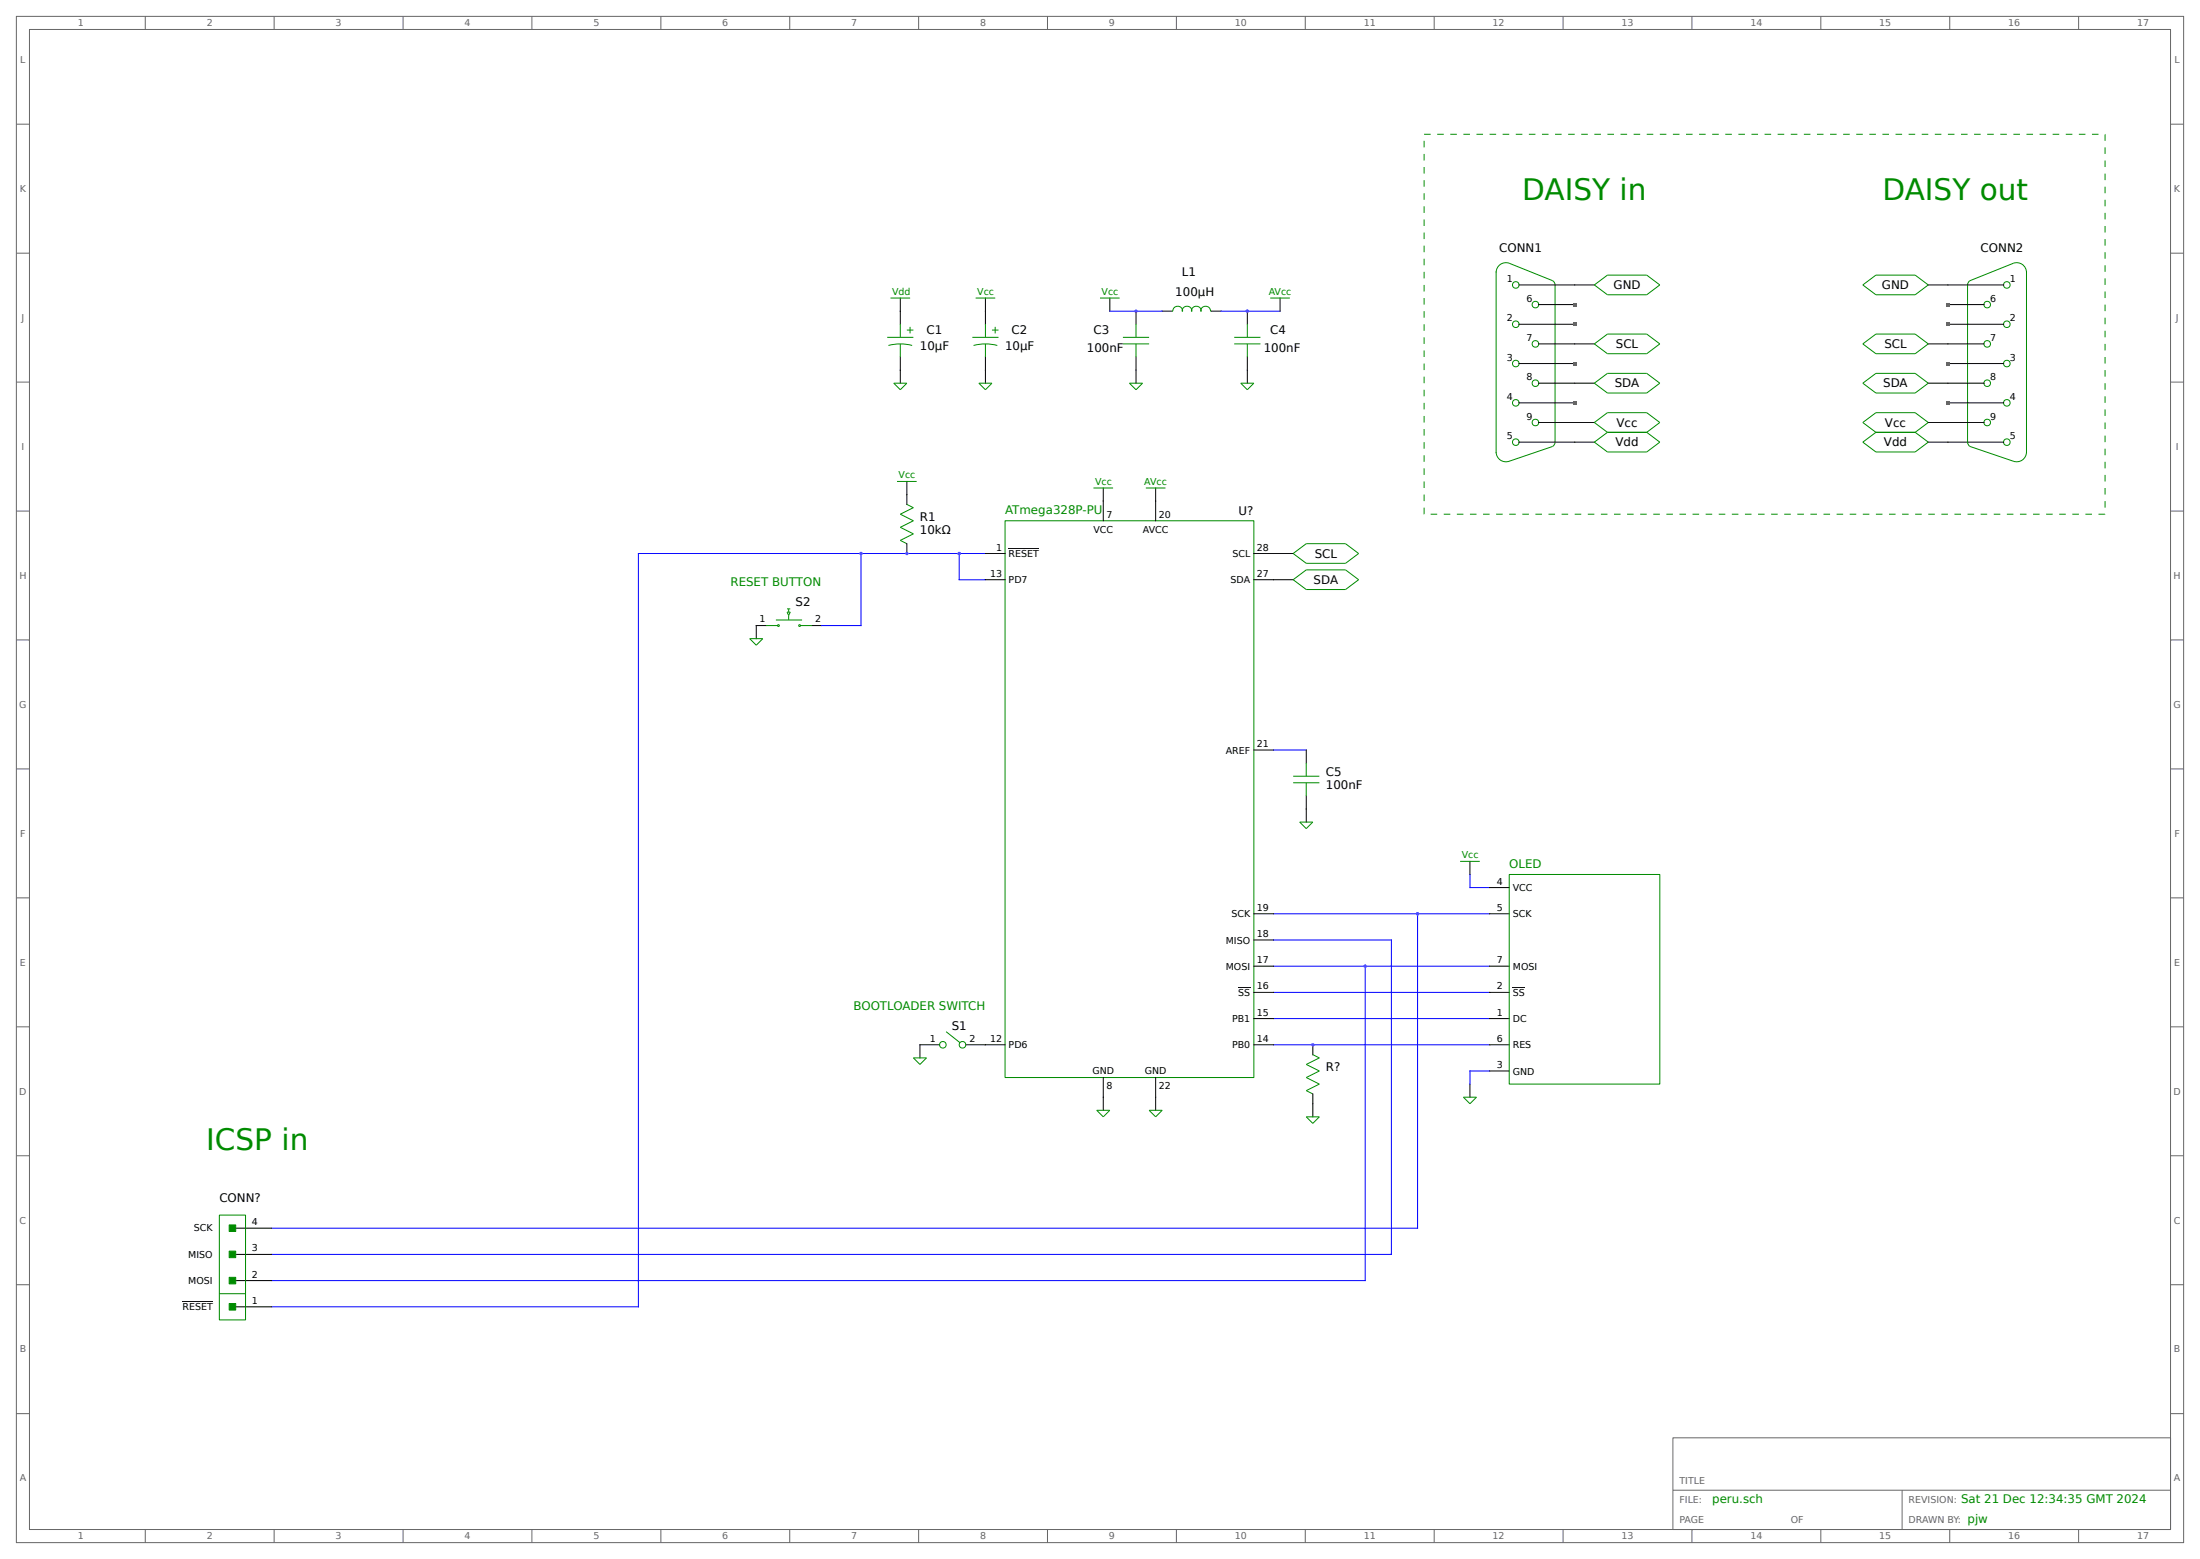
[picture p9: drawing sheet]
<svg xmlns="http://www.w3.org/2000/svg" width="853mm" height="605mm" viewBox="0 0 853 605" stroke-linecap="round" stroke-linejoin="round" font-family="sans-serif">
<g fill="none" stroke="#666" stroke-width=".39">
<path d="M6.3 6.3h840.8v591.9h-840.8zM11.4 11.4h830.6v581.7h-830.6zM56.4 6.3v5.1M106.4 6.3v5.1M156.4 6.3v5.1M206.4 6.3v5.1M256.4 6.3v5.1M306.3 6.3v5.1M356.4 6.3v5.1M406.3 6.3v5.1M456.4 6.3v5.1M506.3 6.3v5.1"/>
<path d="M556.4 6.3v5.1M606.3 6.3v5.1M656.4 6.3v5.1M706.3 6.3v5.1M756.4 6.3v5.1M806.3 6.3v5.1M6.3 48.2h5.1M842 48.2h5.1M6.3 98.2h5.1M842 98.2h5.1M6.3 148.2h5.1M842 148.2h5.1"/>
<path d="M6.3 198.2h5.1M842 198.2h5.1M6.3 248.2h5.1M842 248.2h5.1M6.3 298.2h5.1M842 298.2h5.1M6.3 348.2h5.1M842 348.2h5.1M6.3 398.2h5.1M842 398.2h5.1M6.3 448.2h5.1M842 448.2h5.1"/>
<path d="M6.3 498.2h5.1M842 498.2h5.1M6.3 548.2h5.1M649 557.5h193v35.6h-193zM842 548.2h5.1M649 577.8h193M737.9 577.8v15.3M56.4 593.1v5.1M106.4 593.1v5.1M156.4 593.1v5.1M206.4 593.1v5.1M256.4 593.1v5.1"/>
<path d="M306.3 593.1v5.1M356.4 593.1v5.1M406.3 593.1v5.1M456.4 593.1v5.1M506.3 593.1v5.1M556.4 593.1v5.1M606.3 593.1v5.1M656.4 593.1v5.1M706.3 593.1v5.1M756.4 593.1v5.1M806.3 593.1v5.1"/>
</g>
<g fill="none" stroke="#008b00" stroke-width=".39">
<path d="M345.4 115.6h7.7M378.5 115.6h7.6M426.7 115.6h7.6M492.8 115.6h7.6M580.4 105.7a3.8 3.8 0 0 1 5.1-3.6l16.8 6.7M580.4 105.3v70.3M602.3 108.8l.6 .6 .3 1.1v61.4l-.9 1.2-16.9 5.8M618.5 110.5l5.1-3.8h15.2l5.1 3.8-5.1 3.8h-15.2zM722.6 110.5l5.1-3.8h15.2l5.1 3.8-5.1 3.8h-15.2zM781 102.1a3.8 3.8 0 0 1 5.1 3.6M781 102.1l-16.8 6.7-.9 1.3v61.3l.3 1.2 .6 .5 16.9 5.8M786.1 105.3v70.3"/>
<path d="M344.2 130.8h10.1M344.6 134a17.8 17.8 0 0 1 9.3 0M349.2 125.7v5.1M349.2 133.3v5.1M351.8 128h2.5M353 126.7v2.6M377.2 130.8h10.1M377.7 134a17.8 17.8 0 0 1 9.2 0M382.3 125.7v5.1M382.3 133.3v5.1M384.8 128h2.5M386.1 126.7v2.6"/>
<path d="M435.6 130.8h10.2M435.6 133.3h10.2M440.7 125.7v5.1M440.7 133.3v5.1M454.7 120.6h.3a1.84 1.84 0 0 1 1.8-1.9 1.84 1.84 0 0 1 1.8 2 1.81 1.81 0 0 1 1.8-2 1.81 1.81 0 0 1 1.8 2 1.81 1.81 0 0 1 1.8-2 1.81 1.81 0 0 1 1.8 2 1.88 1.88 0 0 1 1.9-2 1.88 1.88 0 0 1 1.9 1.9h.3M478.8 130.8h10.1M478.8 133.3h10.1M483.9 125.7v5.1M483.9 133.3v5.1M618.5 133.3l5.1-3.8h15.2l5.1 3.8-5.1 3.9h-15.2zM722.6 133.3l5.1-3.8h15.2l5.1 3.8-5.1 3.9h-15.2zM346.7 148.6h5.1l-2.6 2.5z"/>
<path d="M379.7 148.6h5.1l-2.5 2.5zM438.1 148.6h5.1l-2.5 2.5zM481.3 148.6h5.1l-2.5 2.5zM618.5 148.6l5.1-3.8h15.2l5.1 3.8-5.1 3.8h-15.2zM722.6 148.6l5.1-3.8h15.2l5.1 3.8-5.1 3.8h-15.2zM580.4 175.3a3.8 3.8 0 0 0 5.1 3.5M623.6 167.6h15.2M623.6 167.6l-5.1-3.8 5.1-3.8h15.2l5.1 3.8-5.1 3.8M623.6 167.6l-5.1 3.8 5.1 3.9h15.2l5.1-3.9-5.1-3.8M727.7 167.6l-5.1-3.8 5.1-3.8h15.2l5.1 3.8-5.1 3.8M727.7 167.6h15.2M727.7 167.6l-5.1 3.8 5.1 3.9h15.2l5.1-3.9-5.1-3.8"/>
<path d="M786.1 175.3a3.8 3.8 0 0 1-5.1 3.5M348 186.7h7.6M351.8 195.6l2.5 1.2-5.1 2.6 5.1 2.5-5.1 2.6 5.1 2.5-5.1 2.5 2.6 1.3M424.2 189.2h7.6M444.5 189.2h7.6M389.9 201.9h96.5v215.9h-96.5zM501.6 214.6l5.1-3.8h15.3l5 3.8-5 3.8h-15.3zM305.3 236.1h1.3M305.3 237.4h1.3l-.7 1.2zM305.9 236.1v1.3M305.9 238.6v1.8M501.6 224.8l5.1-3.8h15.3l5 3.8-5 3.8h-15.3z"/>
<path d="M290.8 247.6h5.1l-2.5 2.6zM297.2 242.6h4.4M301 240.4h10.1M301.7 242.3h.5v.5h-.5zM309.9 242.3h.5v.5h-.5zM310.5 242.6h4.5M506.7 295.9v5.1M501.6 301h10.2M501.6 303.5h10.2M504.2 318.8h5.1l-2.6 2.5zM506.7 303.5v5.1M566.4 334h7.6"/>
<path d="M585.5 339.1h58.4v81.3h-58.4zM354.3 410.2h5.1l-2.5 2.5zM367 400l5.4 4.3M509.3 408.9l2.5 1.3-5.1 2.5 5.1 2.6-5.1 2.5 5.1 2.6-5.1 2.5 2.6 1.3M425.4 430.5h5.1l-2.5 2.6zM445.8 430.5h5l-2.5 2.6zM506.7 433.1h5.1l-2.5 2.5zM567.7 425.4h5.1l-2.6 2.6zM85.1 471.2h10.1v40.6h-10.1zM85.1 501.6h10.1"/>
<circle cx="588" cy="110.5" r="1.28"/>
<circle cx="595.6" cy="118.1" r="1.28"/>
<circle cx="770.9" cy="118.1" r="1.28"/>
<circle cx="778.5" cy="110.5" r="1.28"/>
<circle cx="588" cy="125.7" r="1.28"/>
<circle cx="595.6" cy="133.4" r="1.28"/>
<circle cx="770.9" cy="133.4" r="1.28"/>
<circle cx="778.5" cy="125.7" r="1.28"/>
<circle cx="588" cy="156.2" r="1.28"/>
<circle cx="588" cy="141" r="1.28"/>
<circle cx="595.6" cy="148.6" r="1.28"/>
<circle cx="770.9" cy="148.6" r="1.28"/>
<circle cx="778.5" cy="156.2" r="1.28"/>
<circle cx="778.5" cy="141" r="1.28"/>
<circle cx="588" cy="171.5" r="1.28"/>
<circle cx="595.6" cy="163.8" r="1.28"/>
<circle cx="770.9" cy="163.8" r="1.28"/>
<circle cx="778.5" cy="171.5" r="1.28"/>
<circle cx="365.7" cy="405.1" r="1.28"/>
<circle cx="373.4" cy="405.1" r="1.28"/>
</g>
<g fill="none" stroke="#000" stroke-width=".39">
<path d="M349.2 115.6v10.1M382.3 115.6v10.1M430.5 115.6v5M496.6 115.6v5M589.3 110.5h29.2M596.9 118.1h14M748 110.5h29.2M755.6 118.1h14M349.2 138.4v10.2M382.3 138.4v10.2M440.7 120.6v5.1M440.7 138.4v10.2"/>
<path d="M450.8 120.6h3.9M469.9 120.6h3.8M483.9 120.6v5.1M483.9 138.4v10.2M589.3 125.7h21.6M596.9 133.3h21.6M748 133.3h21.6M755.6 125.7h21.6M589.3 156.2h21.6M589.3 141h21.6M596.9 148.6h21.6M748 148.6h21.6"/>
<path d="M755.6 156.2h21.6M755.6 141h21.6M589.3 171.4h29.2M596.9 163.8h21.6M748 171.4h29.2M748 163.8h21.6M351.8 186.7v8.9M428 189.2v12.7M448.3 189.2v12.7M351.8 210.8v3.8M382.3 214.6h7.6M391.3 212.7h11.7"/>
<path d="M486.4 214.6h15.2M382.3 224.8h7.6M486.4 224.8h15.2M297.2 242.6h-3.8v5M315 242.6h3.8M486.4 290.8h7.6M506.7 290.8v5.1M506.7 308.6v10.2M570.2 334v5.1M486.4 354.3h7.6M577.8 354.3h7.7M577.8 344.2h7.7"/>
<path d="M486.4 374.6h7.6M486.4 364.5h7.6M577.8 374.6h7.7M480.3 382.9h4.7M486.4 395h7.6M486.4 384.8h7.6M577.8 395h7.7M577.8 384.8h7.7M586.9 382.9h4.7M364.5 405.1h-7.6v5.1M374.6 405.1h15.3M428 417.8v12.7"/>
<path d="M448.3 417.8v12.7M486.4 405.1h7.6M509.3 405.1v3.9M577.8 405.1h7.7M577.8 415.3h7.7M509.3 424.2v8.9M570.2 420.4v5M90.2 476.2h15.2M90.2 496.6h15.2M90.2 486.4h15.2M70.8 504.7h11.8M90.2 506.7h15.2"/>
</g>
<g fill="none" stroke="#00f" stroke-width=".39">
<path d="M430.5 120.6h20.3M473.7 120.6h22.9M334 214.6v28h-15.2M372.1 214.6v10.2h10.2M382.3 214.6h-134.7v292.1h-142.2M494 290.8h12.7M570.2 339.1v5.1h7.6M494 354.3h83.8M549.9 354.3v121.9h-444.5M494 364.5h45.8v121.9h-434.4M494 374.6h83.8M529.6 374.6v122h-424.2"/>
<path d="M494 384.8h83.8M494 395h83.8M494 405.1h83.8M577.8 415.3h-7.6v5.1"/>
</g>
<g fill="#008b00" stroke="#008b00" stroke-width=".39">
<path d="M88.9 475h2.5v2.5h-2.5z"/>
<path d="M88.9 485.1h2.5v2.6h-2.5z"/>
<path d="M88.9 495.3h2.5v2.5h-2.5z"/>
<path d="M88.9 505.5h2.5v2.5h-2.5z"/>
</g>
<path d="M552.4 52.1h264.2v147.3h-264.2z" fill="none" stroke="#008b00" stroke-width=".39" stroke-dasharray="2.5 2.5" stroke-linecap="butt"/>
<g fill="#a020f0">
<circle cx="351.8" cy="214.6" r=".64"/>
<circle cx="372.1" cy="214.6" r=".64"/>
<circle cx="334" cy="214.6" r=".64"/>
<circle cx="529.6" cy="374.6" r=".64"/>
<circle cx="549.9" cy="354.3" r=".64"/>
<circle cx="509.3" cy="405.1" r=".64"/>
</g>
<g fill="#f00">
<path d="M754.9 155.4h1.5v1.6h-1.5z"/>
<path d="M754.9 140.2h1.5v1.5h-1.5z"/>
<path d="M754.9 125h1.5v1.5h-1.5z"/>
<path d="M754.9 117.3h1.5v1.6h-1.5z"/>
<path d="M610.1 155.4h1.5v1.6h-1.5z"/>
<path d="M610.1 140.2h1.5v1.5h-1.5z"/>
<path d="M610.1 125h1.5v1.5h-1.5z"/>
<path d="M610.1 117.3h1.5v1.6h-1.5z"/>
</g>
<g fill="#a020f0">
<circle cx="440.7" cy="120.6" r=".64"/>
<circle cx="483.9" cy="120.6" r=".64"/>
</g>
<g font-size="11.5" fill="#008b00">
<text x="590.5" y="77.5">DAISY in</text>
<text x="730.2" y="77.5">DAISY out</text>
<text x="80" y="445.8">ICSP in</text>
</g>
<g font-size="4.6">
<text x="581.6" y="97.8">CONN1</text>
<text x="768.3" y="97.8">CONN2</text>
<text x="458.5" y="106.9">L1</text>
<text x="625.9" y="112.1">GND</text>
<text x="730.1" y="112.1">GND</text>
<text x="455.9" y="114.7">100µH</text>
<text x="359.4" y="129.5">C1</text>
<text x="392.4" y="129.5">C2</text>
<text x="424.2" y="129.5">C3</text>
<text x="492.8" y="129.5">C4</text>
<text x="356.9" y="135.9">10µF</text>
<text x="389.9" y="135.9">10µF</text>
<text x="421.6" y="136.3">100nF</text>
<text x="490.2" y="136.3">100nF</text>
<text x="626.8" y="134.9">SCL</text>
<text x="731" y="134.9">SCL</text>
<text x="626.4" y="150.2">SDA</text>
<text x="730.6" y="150.2">SDA</text>
<text x="627.1" y="165.4">Vcc</text>
<text x="731.2" y="165.4">Vcc</text>
<text x="626.7" y="173">Vdd</text>
<text x="730.8" y="173">Vdd</text>
<text x="356.9" y="201.9">R1</text>
<text x="480.5" y="199.5">U?</text>
<text x="356.9" y="207">10kΩ</text>
<text x="510" y="216.2">SCL</text>
<text x="509.6" y="226.4">SDA</text>
<text x="308.6" y="234.9">S2</text>
<text x="514.3" y="301">C5</text>
<text x="514.3" y="306.1">100nF</text>
<text x="369.2" y="399.2">S1</text>
<text x="514.3" y="415.3">R?</text>
<text x="85.1" y="466.1">CONN?</text>
</g>
<g font-size="4.6" fill="#008b00">
<text x="389.9" y="199.4">ATmega328P-PU</text>
<text x="283.4" y="227.3">RESET BUTTON</text>
<text x="585.5" y="336.6">OLED</text>
<text x="331.1" y="391.6">BOOTLOADER SWITCH</text>
<text x="664.2" y="582.9">peru.sch</text>
<text x="760.7" y="582.9">Sat 21 Dec 12:34:35 GMT 2024</text>
<text x="763.3" y="590.5">pjw</text>
</g>
<g font-size="3.7" fill="#666">
<text x="30.2" y="10.2">1</text>
<text x="80.2" y="10.2">2</text>
<text x="130.2" y="10.2">3</text>
<text x="180.2" y="10.2">4</text>
<text x="230.2" y="10.2">5</text>
<text x="280.2" y="10.2">6</text>
<text x="330.2" y="10.2">7</text>
<text x="380.2" y="10.2">8</text>
<text x="430.2" y="10.2">9</text>
<text x="479" y="10.2">10</text>
<text x="529" y="10.2">11</text>
<text x="579" y="10.2">12</text>
<text x="629" y="10.2">13</text>
<text x="679" y="10.2">14</text>
<text x="729" y="10.2">15</text>
<text x="779" y="10.2">16</text>
<text x="829" y="10.2">17</text>
<text x="7.9" y="24.4">L</text>
<text x="843.5" y="24.4">L</text>
<text x="7.7" y="74.4">K</text>
<text x="843.3" y="74.4">K</text>
<text x="8.3" y="124.4">J</text>
<text x="844" y="124.4">J</text>
<text x="8.3" y="174.4">I</text>
<text x="844" y="174.4">I</text>
<text x="7.5" y="224.4">H</text>
<text x="843.2" y="224.4">H</text>
<text x="7.5" y="274.4">G</text>
<text x="843.1" y="274.4">G</text>
<text x="7.8" y="324.4">F</text>
<text x="843.5" y="324.4">F</text>
<text x="7.7" y="374.4">E</text>
<text x="843.4" y="374.4">E</text>
<text x="7.5" y="424.4">D</text>
<text x="843.1" y="424.4">D</text>
<text x="7.6" y="474.4">C</text>
<text x="843.3" y="474.4">C</text>
<text x="7.6" y="524.4">B</text>
<text x="843.3" y="524.4">B</text>
<text x="7.6" y="574.4">A</text>
<text x="651.5" y="575.3">TITLE</text>
<text x="843.3" y="574.4">A</text>
<text x="651.5" y="582.9">FILE:</text>
<text x="740.4" y="582.9">REVISION:</text>
<text x="651.5" y="590.5">PAGE</text>
<text x="694.7" y="590.5">OF</text>
<text x="740.4" y="590.5">DRAWN BY:</text>
<text x="30.2" y="596.9">1</text>
<text x="80.2" y="596.9">2</text>
<text x="130.2" y="596.9">3</text>
<text x="180.2" y="596.9">4</text>
<text x="230.2" y="596.9">5</text>
<text x="280.2" y="596.9">6</text>
<text x="330.2" y="596.9">7</text>
<text x="380.2" y="596.9">8</text>
<text x="430.2" y="596.9">9</text>
<text x="479" y="596.9">10</text>
<text x="529" y="596.9">11</text>
<text x="579" y="596.9">12</text>
<text x="629" y="596.9">13</text>
<text x="679" y="596.9">14</text>
<text x="729" y="596.9">15</text>
<text x="779" y="596.9">16</text>
<text x="829" y="596.9">17</text>
</g>
<g font-size="3.7">
<text x="584.5" y="109.3">1</text>
<text x="779.7" y="109.3">1</text>
<text x="592.1" y="117">6</text>
<text x="772" y="117">6</text>
<text x="584.5" y="124.6">2</text>
<text x="779.7" y="124.6">2</text>
<text x="592.1" y="132.2">7</text>
<text x="772" y="132.2">7</text>
<text x="584.5" y="139.8">3</text>
<text x="779.7" y="139.8">3</text>
<text x="592.1" y="147.4">8</text>
<text x="772" y="147.4">8</text>
<text x="584.5" y="155.1">4</text>
<text x="779.7" y="155.1">4</text>
<text x="592.1" y="162.7">9</text>
<text x="772" y="162.7">9</text>
<text x="584.5" y="170.3">5</text>
<text x="779.7" y="170.3">5</text>
<text x="429.3" y="200.8">7</text>
<text x="449.6" y="200.8">20</text>
<text x="424.2" y="206.7">VCC</text>
<text x="443.4" y="206.7">AVCC</text>
<text x="386.4" y="213.5">1</text>
<text x="487.6" y="213.5">28</text>
<text x="391.3" y="216">RESET</text>
<text x="478.1" y="216">SCL</text>
<text x="384.1" y="223.6">13</text>
<text x="391.3" y="226.2">PD7</text>
<text x="477.4" y="226.2">SDA</text>
<text x="487.6" y="223.6">27</text>
<text x="294.6" y="241.3">1</text>
<text x="316.2" y="241.3">2</text>
<text x="475.5" y="292.2">AREF</text>
<text x="487.6" y="289.7">21</text>
<text x="580.7" y="343">4</text>
<text x="586.9" y="345.6">VCC</text>
<text x="487.6" y="353.2">19</text>
<text x="580.7" y="353.2">5</text>
<text x="477.7" y="355.7">SCK</text>
<text x="586.9" y="355.7">SCK</text>
<text x="475.5" y="365.9">MISO</text>
<text x="487.6" y="363.3">18</text>
<text x="475.5" y="376">MOSI</text>
<text x="487.6" y="373.5">17</text>
<text x="580.7" y="373.5">7</text>
<text x="586.9" y="376">MOSI</text>
<text x="487.6" y="383.7">16</text>
<text x="580.7" y="383.7">2</text>
<text x="480.3" y="386.2">SS</text>
<text x="586.9" y="386.2">SS</text>
<text x="487.6" y="393.8">15</text>
<text x="580.7" y="393.8">1</text>
<text x="478" y="396.4">PB1</text>
<text x="586.9" y="396.4">DC</text>
<text x="360.7" y="403.9">1</text>
<text x="376.1" y="403.9">2</text>
<text x="384.1" y="404">12</text>
<text x="391.3" y="406.5">PD6</text>
<text x="478" y="406.5">PB0</text>
<text x="487.6" y="404">14</text>
<text x="580.7" y="404">6</text>
<text x="586.9" y="406.5">RES</text>
<text x="423.8" y="416.4">GND</text>
<text x="444.1" y="416.4">GND</text>
<text x="580.7" y="414.1">3</text>
<text x="586.9" y="416.7">GND</text>
<text x="429.3" y="422.4">8</text>
<text x="449.6" y="422.4">22</text>
<text x="75.2" y="477.5">SCK</text>
<text x="97.7" y="475.1">4</text>
<text x="97.7" y="485.3">3</text>
<text x="73" y="487.7">MISO</text>
<text x="73" y="497.8">MOSI</text>
<text x="97.7" y="495.4">2</text>
<text x="70.8" y="508">RESET</text>
<text x="97.7" y="505.6">1</text>
</g>
<g font-size="3.7" fill="#008b00">
<text x="346.1" y="114.3">Vdd</text>
<text x="379.1" y="114.3">Vcc</text>
<text x="427.4" y="114.3">Vcc</text>
<text x="492.2" y="114.3">AVcc</text>
<text x="348.6" y="185.4">Vcc</text>
<text x="424.8" y="188">Vcc</text>
<text x="443.9" y="188">AVcc</text>
<text x="567.1" y="332.7">Vcc</text>
</g>
</svg>
